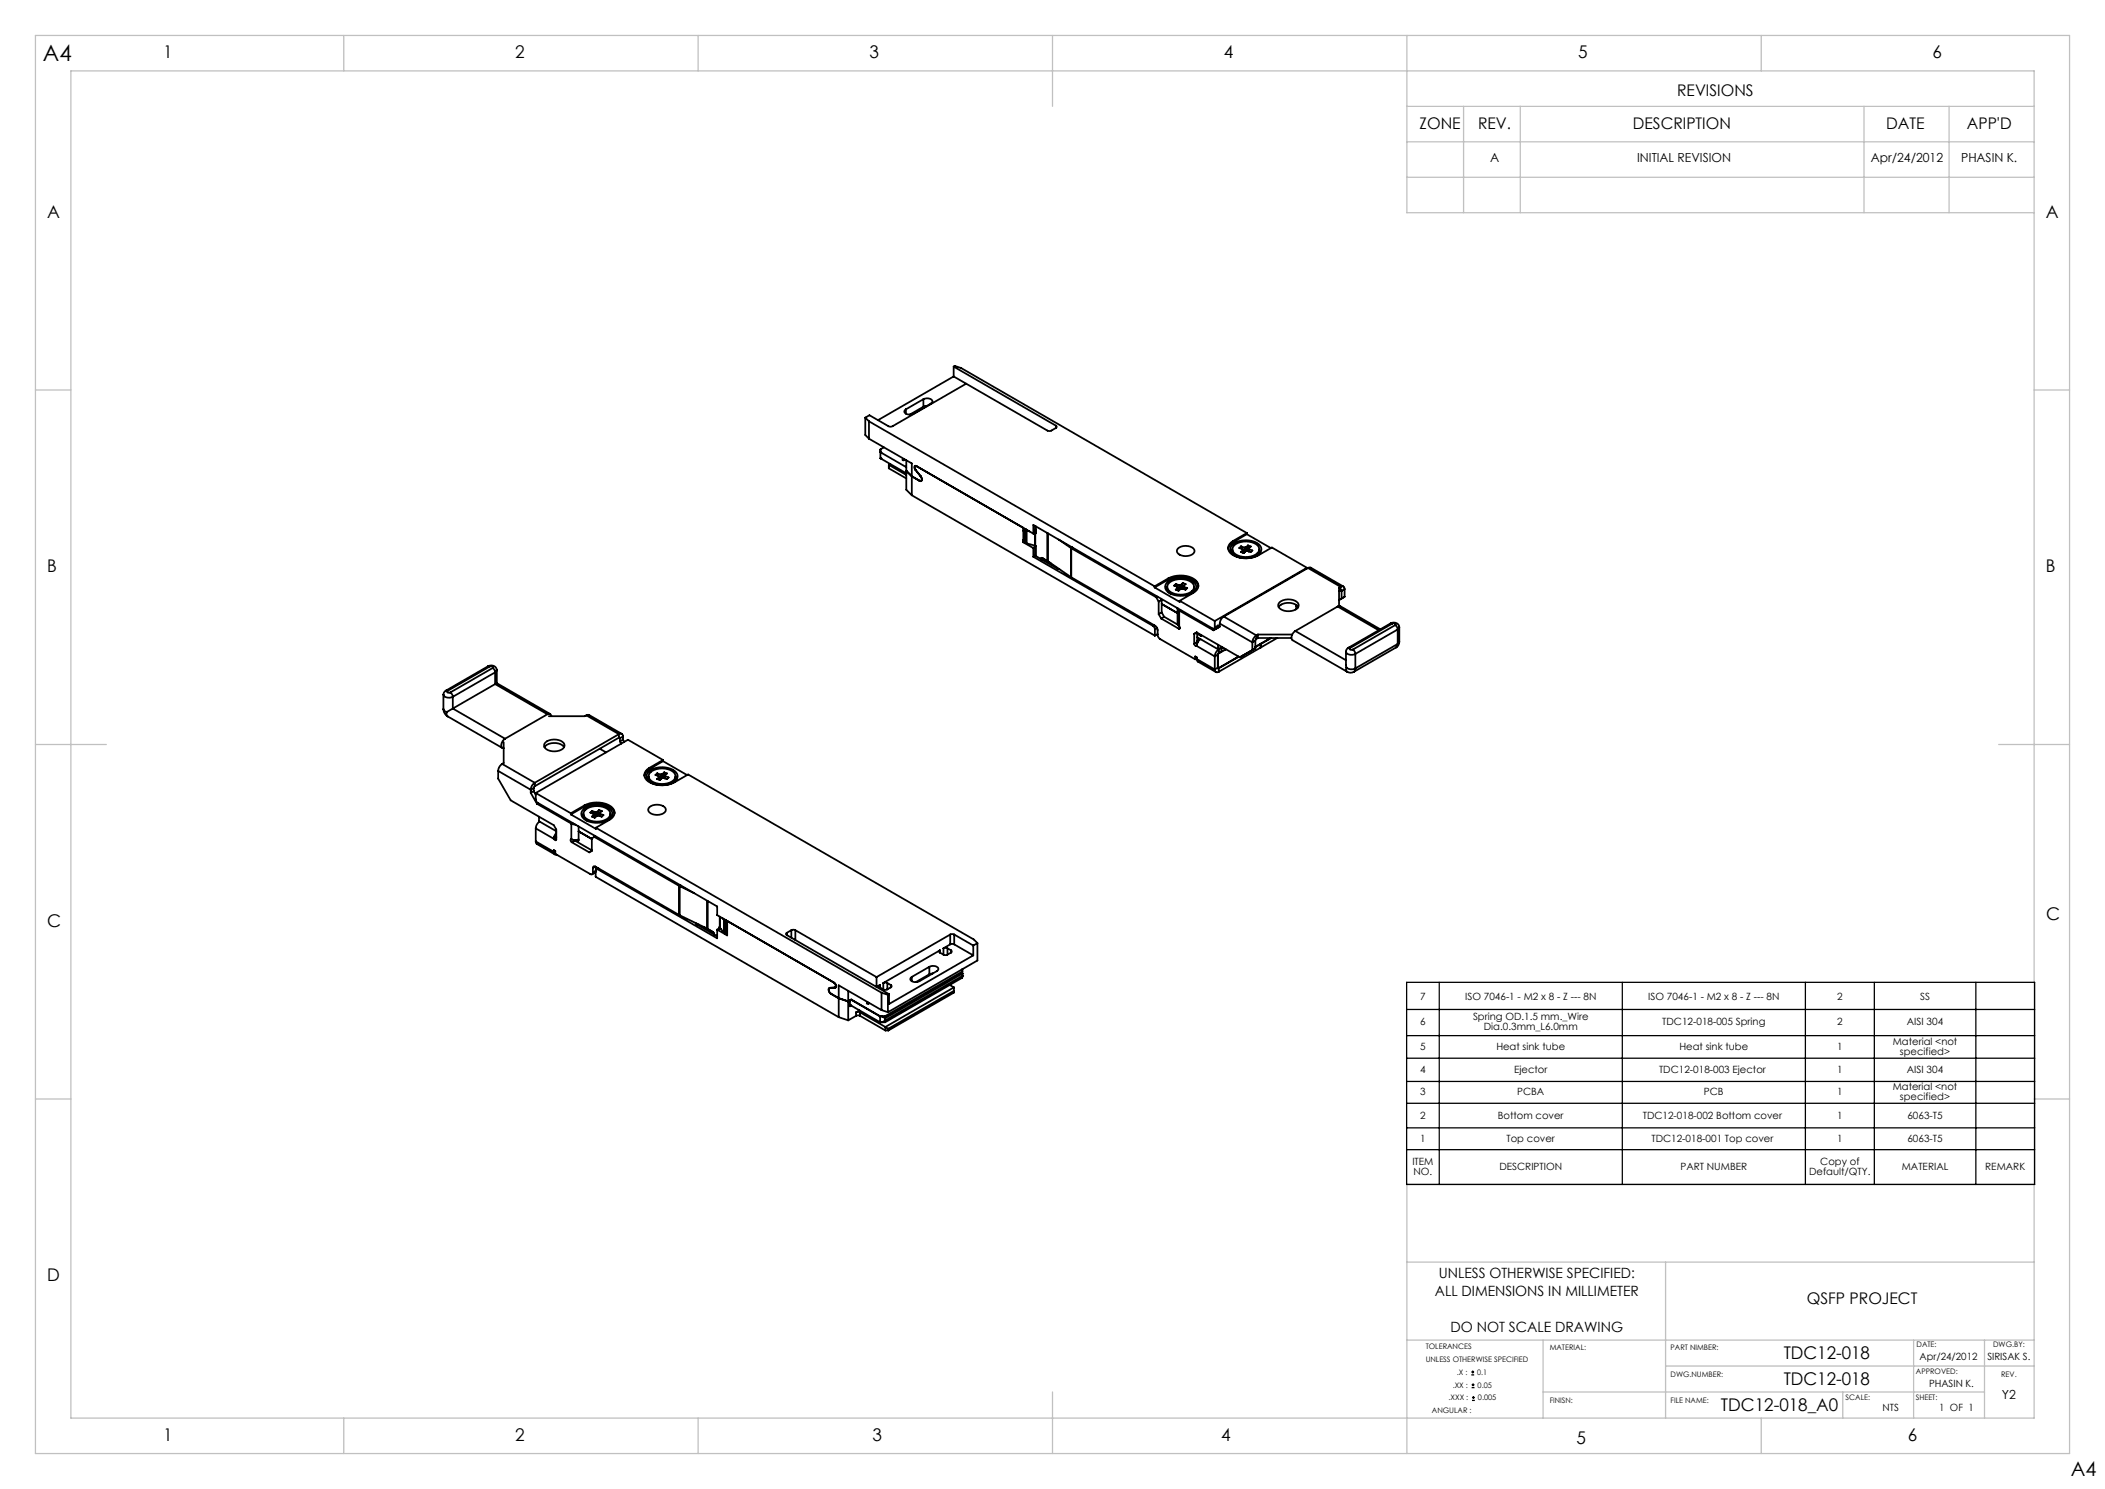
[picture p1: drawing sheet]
<svg xmlns="http://www.w3.org/2000/svg" width="297mm" height="210mm" viewBox="0 0 297 210" stroke-linecap="round" stroke-linejoin="round" font-family="sans-serif">
<g fill="none" stroke="#c0c0c0" stroke-width=".18">
<path d="M5 5h287v200h-287zM10 10h277v190h-277zM48.5 5v5M98.5 5v5M148.5 5v10M198.5 5v25h88.5M198.5 15h88.5M206.5 15v15M214.5 15v15M248.5 5v5M263 15v15M275 15v15"/>
<path d="M198.5 25h88.5M198.5 20h88.5M5 55h5M287 55h5M5 105h10M282 105h10M5 155h5M287 155h5M198.5 178h88.5M235 178v22M287 167h-88.5v38M148.5 196.3v8.7"/>
<path d="M198.5 189h88.5M217.7 189v11M217.7 196.3h62.3M235 192.7h52M260 196.3v3.7M270 189v11M280 189v11M48.5 200v5M98.5 200v5M248.5 200v5"/>
</g>
<g fill="none" stroke="#000" stroke-width=".18">
<path d="M198.5 138.5h88.6v28.6h-88.6zM203.1 138.5v28.6M228.9 138.5v28.6M254.7 138.5v28.6M264.5 138.5v28.6M278.8 138.5v28.6M198.5 142.4h88.6M198.5 146.1h88.6M198.5 149.2h88.6M198.5 152.5h88.6M198.5 155.6h88.6M198.5 159.1h88.6"/>
<path d="M198.5 162.1h88.6M207.6 193.9h.4M207.6 193.5h.4M207.6 195.7h.4M207.6 195.3h.4M207.7 197.5h.4M207.7 197.1h.4M207.8 193.3v.4M207.8 195.1v.4M207.9 196.9v.4"/>
</g>
<g fill="none" stroke="#000" stroke-width=".25">
<path d="M122.1 58.9l.5 .5M122.1 58.9v2.5l.5 .5M122.6 59.4l40.3 23.3M122.6 59.4v2.5M127.8 57.7v.6M130.3 56.3l.4-.1a.53 .53 0 0 1 .6 0 .53 .53 0 0 1 .2 .6l-2.6 1.5-.5 .2a.53 .53 0 0 1-.6-.1 .53 .53 0 0 1-.1-.5l.1-.2M130.3 56.3l-2.5 1.4M130.3 56.3v1.1M130.3 57.4l-1.9 1.1M130.8 57.2l-.5 .2M134.6 53.1l13.2 7.6 .4 .1 .8-.4M134.6 51.7l.1-.1 .9 .3 40.3 23.3"/>
<path d="M134.6 51.7l14.4 8.3M134.6 53.1l-10.7 6.2M134.6 51.7v1.4M136.3 54.1l-10.4 6h-.5l-2.7-1.5-.6 .3M122.6 61.9l6 3.5v1.8M124.2 64.6h.1M124.2 63.8h.1M124.2 63.8l3.7 2.1M124.2 64.6l3.7 2.1M124.7 63.1l-.5 .3v1.2M125.4 65.6l2.5 1.4M125.4 65.6v.5l2.5 1.4"/>
<path d="M125.6 65.4l-.2 .2M127.9 66.4l.7 .8M127.9 64.9v1.5l.7 .8M127.9 66.4v2.7l.7 .8M127.9 66.4h.1M128.6 67.2l1.2 .6h.2l.1-.2-.2-.4M128.6 67.2v2.7M128.6 67.2l1.1 .6M128.6 69.9l34.3 19.7M129.1 66.3l-.1-.4v-.2h.2l16.6 9.6M129.1 66.3l.8 .9M129.2 66.2l-.1 .1"/>
<path d="M129.2 65.7h.1M129.4 65.8h-.3v.3l.8 1.1M129.8 67.8h-.1M129.9 67.2l.2 .5-.2 .2-.2-.1M129.9 67.2h.1M130.1 67.7l-.1 .1M144.4 76.2l.2 .3M144.4 74.4v2.1M144.4 76.5l1.4 .8M144.5 76.4l-.1 .1M144.6 74.7h-.2v.2M144.6 74.7h.1"/>
<path d="M144.6 74.7l.2 .1M144.6 76.5l.2 .1M144.6 74.7v1.8M144.6 74.6l-.2 .1M144.7 74.6l-.1 .1M144.8 74.7h-.2M144.8 74.8l.5 .1M144.8 76.6l1.2 .3M144.8 74.8v1.8M144.9 74.8h-.1M145.8 75.3v-1.3l25.3 14.6a.17 .17 0 0 0 .2 .1 .17 .17 0 0 0 .1-.2M145.8 77.3v1.2"/>
<path d="M145.8 78.5l16.9 9.8M146 76.9l.1 .2M146 75.1h.1M146 75.1l.1 .1M146 76.9l.1 .1M146 75.1v1.8M146.1 78.4l3.4 1.9M146.1 74.2v.9M146.1 77.1v1.3M146.1 78.4l-.3 .1M146.1 77.1l-.3 .2M146.1 75.1l-.3 .2"/>
<path d="M146.1 77h.1v1.4M146.1 75.2v1.8M146.2 74.7l-.1 .1h.1M146.2 74.2v1h-.1M146.2 75l-.1 .1M146.2 75.1l-.1 .1M146.9 78.8h.1M147.1 78.7h-.2v.1M147.1 78.7l.7 .4M147.1 78.7l-.2 .1M147.2 78.8l-.3 .1M147.2 78.8l1.1 .6"/>
<path d="M147.2 78.8l-.2 .1M147.8 79.1h.1M147.8 75.2v3.9M147.8 79.1l3.3 2.3M149 60a.17 .17 0 0 1 .1 .2 .17 .17 0 0 1-.1 .2M149 60v.4M149.4 76.1l1.7 1.2M151.1 77.3h.1M151.1 77.3v4.1M151.2 77.3v4.1M151.2 77.3l11.9 6.9M151.3 77.2l-.2 .1"/>
<path d="M151.3 77.2l-.1 .1M166.2 77.3a1.71 1.71 0 0 1 2.3 .2 .78 .78 0 0 1-.9 .9h-.3a1.1 1.1 0 0 1-1.3-.7zM173.9 77.5v.2a.87 .87 0 0 0 .4 .7M173.9 76.8a3.1 3.1 0 0 1 3.9 .2 .92 .92 0 0 1-.5 1.4 3.1 3.1 0 0 1-3.6-.5 .83 .83 0 0 1 .2-1.1zM174 76.3a1.11 1.11 0 0 0-.7 1.1 1.11 1.11 0 0 0 .9 1 3.9 3.9 0 0 0 3.3-.1l2-1.1 4.9 2.9M174 76.4a1.3 1.3 0 0 0-.7 1M174 76.3v.1M174.2 76.9a2.61 2.61 0 0 1 3.4 .3 .93 .93 0 0 1-.8 1.2 2.58 2.58 0 0 1-2.8-.6 .72 .72 0 0 1 .2-.9zM175.1 77.1l-.3 .2 .5 .2 .1 .1M175.1 77.1l.5 .1M175.1 77.1l.2 .3M175.4 77.6v.4"/>
<path d="M175.4 77.7l.1 .3M175.6 77.2v.6M175.8 77.2h-.2M175.8 77.2l-.1 .6M175.9 75.2l-1.9 1.1M175.9 75.3l-1.9 1.1M175.9 75.3l3.4 2M175.9 75.2v.1M176.1 76.9l.4 .2-.3 .3M176.1 76.9l-.3 .3M176.1 76.9l-.2 .8M176.2 77.4v.1"/>
<path d="M176.2 77.4v.4M176.2 77.5l.5 .1-.2 .3-.7-.2-.3 .3-.4-.1 .3-.3M176.2 77.5v.3M177.7 77.5a.92 .92 0 0 1-.5 .9M62.6 100a1.24 1.24 0 0 0 .6 1M62.6 98a.88 .88 0 0 0 1.3 .3M62.6 100l.1 .3 .3 .1M62.6 98v2M62.9 97.4l-.3 .3v.3M62.9 97.4h.2M63.1 97.4v.2v.1h.4M63.5 97.7l.3 .2 .1 .4"/>
<path d="M63.9 99.9l-.9 .5M63.9 99.9l7.4 4.3M63.9 98.3v1.6M68.9 94a.77 .77 0 0 1 1.2 .5M68.9 94h.2M68.9 94l-6 3.4M69.1 94h.4l.1 .1-.1 .1M69.1 94l-6 3.4M69.5 94.2l.3 .3 .1 .3M69.5 94.2l-6 3.5M69.9 96.5l-6 3.4M69.9 96.5l7.3 4.2"/>
<path d="M69.9 94.8l-6 3.5M69.9 94.8v1.7M70.1 96.3l-.2 .2M70.1 94.5l-.2 .3M70.1 96.3l7.5 4.4M70.1 94.5v1.8M151.1 81.4h.1M151.2 81.4l11.8 6.9 .3 .4v.9l.3 .5 5 2.9M162.7 88.3l.2 .5M162.8 88.2l-.1 .1M162.9 82.7v.2M162.9 82.9l3.5 2v-.2"/>
<path d="M162.9 88.8v.8M163.1 84.2l.4 .6M163.3 88.6l-.4 .2M163.3 84.1l-.2 .1M163.3 89.4l-.4 .2M163.5 84.8v1.8M163.5 86.6l.3 .6M163.8 84.4l.1 .2M163.8 87.2l2.5 1.5M163.9 84.6l-.4 .2M163.9 86.4l-.4 .2M163.9 84.6v1.8"/>
<path d="M163.9 86.4l.4 .6M163.9 85.2l2.2 1.3M164.3 87l-.5 .2M164.3 87l1.9 1.1M164.7 82.8v.2a.87 .87 0 0 0 .4 .7M164.8 82.1a3.1 3.1 0 0 1 3.8 .2 .92 .92 0 0 1-.5 1.4 3.1 3.1 0 0 1-3.5-.4 .83 .83 0 0 1 .2-1.2zM164.8 81.6a3.7 3.7 0 0 1 4 .3 1.03 1.03 0 0 1-.4 1.7l-2 1.1M164.8 81.7a3.7 3.7 0 0 1 4 .4l.3 .6M164.8 81.6l-1.9 1.1M164.8 81.7l-1.9 1.2M164.8 81.6v.1M165 82.2a2.61 2.61 0 0 1 3.4 .3 .93 .93 0 0 1-.8 1.2 2.58 2.58 0 0 1-2.8-.6 .72 .72 0 0 1 .2-.9z"/>
<path d="M165.9 82.4l-.2 .2 .4 .2 .1 .1M165.9 82.4l.5 .1M165.9 82.4l.2 .3M166.2 82.9v.4M166.2 83l.1 .3M166.4 88.3l.1 .3-.2 .1M166.4 86.1l-.3-.3v2.2l.3 .3M166.4 86.1l4.8 2.8 .9-.5v-.5M166.4 86.1v2.2M166.4 82.5l.1 .7M166.4 84.7l5 2.9M166.5 88.6l-.2 .1"/>
<path d="M166.5 86l-.1 .1M166.6 82.5h-.2M166.6 82.5l-.1 .6M166.9 82.2l.4 .2-.3 .3M166.9 82.2l-.3 .3M166.9 82.2l-.2 .8M167 82.7v.1M167 82.7v.4M167 82.8l.5 .1-.2 .3-.7-.2-.3 .3-.4-.1 .3-.3M167 82.8v.3M168.5 82.8a.92 .92 0 0 1-.5 .9M168.5 90.8a.27 .27 0 0 0 .3 .3"/>
<path d="M168.5 90.8v-1.4l.3-.2 6.1 3.5M168.8 91.1l2.6 1.5M168.8 92.9l.2 .4 2.6 1.5M168.8 92.9l2.6 1.5M168.8 92.9v-.2l-.2-.1v.4M168.8 92.9l-.2 .1M168.9 90.5l.1 .2M168.9 90.5l-.4 .3M168.9 89.2v1.3M168.9 89.4l.5 .3v-.2M168.9 89.9l3 1.7M168.9 90.5l.1 .1"/>
<path d="M169.3 90.1l-.4 .3M169.4 90.1l-.4 .5-.2 .5M171.4 94.4a.35 .35 0 0 0 .2 .4 .35 .35 0 0 0 .4-.1M171.4 87.6v.9M171.4 92.6v1.8M171.5 88.6l.1 .1M171.8 94.2l.2 .1M171.8 92.3l-.4 .3M171.8 94.2l-.4 .2M171.8 92.3v1.9M171.8 92.2h.1M171.9 94.3h.1"/>
<path d="M171.9 88.2l-.1 .2-.5 .3M171.9 88.2v.3M171.9 90.9v.7M171.9 92.2v2.1M171.9 88.2l-.5 .3M171.9 91.5l.1 .1M171.9 94.2l.1 .1M172 91.6a1.25 1.25 0 0 0-.6 1M172 92.1l-.2 .2M172 91.6v.5M172 94.3v.4M172.1 87.9l4.6 2.7"/>
<path d="M172.4 91.4l-.4 .2M172.4 91.2l-.5 .4M172.7 87a1.26 1.26 0 0 0-.6 .9M172.7 87l4.6 2.6M172.9 91.6l-.5-.3v.6l-.4 .2M172.9 91.6l-1 .6M172.9 91.5v.1M174.7 92.6l-2.8 1.7M174.8 92.6l-2.8 1.7M176.7 90.6v1.1l-1.8 1M177.1 90.4l-.4 .2M177.1 90.4v1l-2.2 1.3"/>
<path d="M177.3 89.6a1.25 1.25 0 0 0-.6 1M177.3 90.1l-.2 .3M177.3 89.6v.5M177.5 89.5h4.8M177.5 89.5l-.2 .1M177.5 89.5v.5M177.5 90h4.7M177.5 90l-.2 .1M177.8 90.8h.1M177.9 91.3h.1M177.9 90.8l-.8 .5M177.9 90.8v.5l-5.9 3.4"/>
<path d="M177.9 90.8h.1M177.9 90.8v.5M179.3 90l-2.2 1.2M179.4 90l-1.5 .8M180.2 90l-2.3 1.3M180.4 85.6a1.92 1.92 0 0 1 2.8 0M180.5 84.9a1.91 1.91 0 0 1 2.7 .3 .92 .92 0 0 1-1 1h-.7a1.09 1.09 0 0 1-1.2-.9zM182.8 89l-.2 .1a.83 .83 0 0 0-.2 1.2l7.7 4.4M182.8 89l7.1 4.1M182.9 85.5h.2M182.9 85.3v.6l.2-.2M184.4 80.1l-13 7.5"/>
<path d="M184.4 80.1v.1M184.5 80.1h.4l4.6 2.6M184.5 80.1l-11.8 6.9M184.5 80.1l4.6 2.7M188.7 85.5h.4l5.7 3.3M188.7 85.5l-5.9 3.5M188.7 85.5l5.8 3.4M189.1 82.8a.35 .35 0 0 1 .4-.1 .35 .35 0 0 1 .2 .4M189.1 83.2l.2 .1M189.1 82.8l-.2 .1v2.6M189.1 82.8v.4M189.1 83.2l-.2 .2"/>
<path d="M189.3 83.3v1.1M189.7 83.1l-.4 .2M189.7 83.1v1.1l-.8 .4M189.9 91.9l.1 2.2M189.9 91.9a.88 .88 0 0 0 1.3 .3M190 94.1a1.1 1.1 0 0 0 1.2 .2M190 94.1l-.1 .3 .2 .3M190.1 94.7a.91 .91 0 0 0 .9 .1M190.2 91.4l-.2 .2-.1 .3M190.2 91.4h.3M190.5 91.4l-.1 .1 .1 .1h.4M190.9 91.6l.2 .3 .1 .3"/>
<path d="M191.2 94.3v.3l-.2 .2M191.2 92.2v2.1M196.2 87.9a.77 .77 0 0 1 1.2 .6M196.2 87.9h.3M196.2 87.9l-6 3.5M196.5 87.9h.4v.2v.1M196.5 87.9l-6 3.5M196.9 88.2l.2 .2 .1 .4M196.9 88.2l-6 3.4M197 91.3l-6 3.5M197.2 90.8l-.1 .3-.1 .2M197.2 88.8l-6 3.4"/>
<path d="M197.2 90.8l-6 3.5M197.2 88.8v2M197.4 90.5a.91 .91 0 0 1-.4 .8M197.4 88.5l-.2 .3M197.4 90.5l-.2 .3M197.4 88.5v2M63 100.4v.3l.2 .3M63.2 101l7.7 4.5M70.3 108.7v1.1l1.8 3.1 6 3.5 .4 .6v1.4l-.2 .1-.1-.2M70.3 108.7l4.6 2.7M70.9 107.7a1.26 1.26 0 0 0-.6 1M70.9 107.7l4.6 2.7"/>
<path d="M71.1 104.7v2.9l-.2 .1M71.3 104.2l-.2 .1a.8 .8 0 0 0-.2 1.2h.2M74.9 111.4v.4M74.9 111.8l.9 1.6M75.3 111.1l-.4 .3M75.3 111.6l-.4 .2M75.3 111.6l.3 .5M75.3 111.1v.5M75.5 110.4a1.25 1.25 0 0 0-.6 1M75.5 110.9l-.2 .2M75.5 110.4v.5M75.6 118.7l.2 .3 2.5 1.5"/>
<path d="M75.6 111.8v1l.3 .4 25.3 14.6v1.3l16.5 9.5a.41 .41 0 0 1 .1 .7M75.6 118.7l2.5 1.4M75.6 116.8v1.9M75.6 116.8l2.6 1.5M75.6 111.8l4.9 2.9M75.8 113.4l4.8 2.8M75.9 113.3l-.1 .1M76 115.2v.6l2.5 1.4M76.1 115.9a1.26 1.26 0 0 0-.5 .9M76.8 105.4a1.92 1.92 0 0 1 2.8 0M77 104.7a1.91 1.91 0 0 1 2.6 .3 .92 .92 0 0 1-1 .9l-.7 .1a1.09 1.09 0 0 1-1.1-.9zM77.2 100.7h.2a.32 .32 0 0 1 .4 .3"/>
<path d="M77.2 100.7l-5.9 3.5M78.2 118.1v.2M78.5 117.5l-.3 .6M78.5 118l-.3 .1M78.5 118.1l-.3 .2M80.5 114.9l3.6 2v-.2M80.5 114.7v.2M80.6 118.4a.24 .24 0 0 0-.1 .2 .24 .24 0 0 0 .2 .2M80.6 116.2l.6 .1M80.6 118.4l.5 .1 .5-.1M80.6 116.2v2.2M80.8 116.1l-.2 .1"/>
<path d="M81 118.5h.1M81.1 118.5l-.4 .3M81.1 118.5l2.4 1.4M81.6 117.3l1.9 1M81.6 116.6v2l-.1-.2M82.3 114.8v.2a.86 .86 0 0 0 .5 .7M82.4 114.1a3.1 3.1 0 0 1 3.8 .2 .92 .92 0 0 1-.4 1.4 3.1 3.1 0 0 1-3.6-.4 .83 .83 0 0 1 .2-1.2zM82.4 113.6a3.7 3.7 0 0 1 4 .3 1.03 1.03 0 0 1-.4 1.7l-1.9 1.1M82.4 113.8a3.7 3.7 0 0 1 4 .3l.3 .6M82.4 113.6l-1.9 1.1M82.4 113.8l-1.9 1.1M82.4 113.6v.2"/>
<path d="M82.6 114.2a2.61 2.61 0 0 1 3.4 .3 .93 .93 0 0 1-.7 1.2 2.58 2.58 0 0 1-2.9-.6 .72 .72 0 0 1 .2-.9zM82.7 100.9l.4-.1 4.6 2.7M82.7 100.9l-.2 .1h-5.1M82.7 100.9l4.6 2.6M83.5 114.4l-.2 .2 .5 .2v.1M83.5 114.4l.5 .2M83.5 114.4l.2 .4M83.8 114.9v.4M83.8 115l.1 .3M83.9 118l11.9 6.9M84 117.9l-.5 .3v1.8l-.3 .2-2.5-1.4M84 114.6l.1 .6"/>
<path d="M84.1 116.7l40.3 23.3M84.2 114.5l-.2 .1M84.2 114.5v.6M84.5 114.2l-.3 .3M84.5 114.2l.4 .2-.3 .3M84.5 114.2l-.2 .8M84.6 114.7l.1 .1M84.6 114.7v.4M84.6 105.6l.9 .5M84.7 114.8l.4 .2-.2 .2-.7-.2-.3 .3-.4-.1 .3-.3M84.7 114.8l-.1 .3M86.1 114.8a.92 .92 0 0 1-.4 .9"/>
<path d="M87.3 103.5a.35 .35 0 0 1 .4 0 .35 .35 0 0 1 .2 .4M87.3 104l.2 .1M87.3 103.5l-11.8 6.9M87.3 103.5v.5M87.3 104l-11.8 6.9M87.5 104.1v.5M87.5 104.6l.2 .3M87.9 103.9l-.4 .2M87.9 104.3l-.4 .3M87.9 104.3l.2 .3M87.9 103.9v.4M91.5 109.5v.2a.87 .87 0 0 0 .5 .7"/>
<path d="M91.6 108.8a3.1 3.1 0 0 1 3.8 .2 .92 .92 0 0 1-.4 1.4 3.1 3.1 0 0 1-3.6-.4 .83 .83 0 0 1 .2-1.2zM91.6 113.8a1.71 1.71 0 0 1 2.3 .2 .78 .78 0 0 1-.9 .9h-.3a1.1 1.1 0 0 1-1.2-.7zM91.6 108.3a1.11 1.11 0 0 0-.7 1.1 1.11 1.11 0 0 0 .9 1 3.9 3.9 0 0 0 3.4-.1l1.9-1.1 40.3 23.3 .5 .5M91.6 108.5a1.3 1.3 0 0 0-.7 .9M91.6 108.3v.2M91.8 108.9a2.61 2.61 0 0 1 3.4 .3 .93 .93 0 0 1-.7 1.2 2.58 2.58 0 0 1-2.9-.6 .72 .72 0 0 1 .2-.9zM91.9 110.4h-.1M92.7 109.1l-.2 .2 .5 .2v.1M92.7 109.1l.5 .1M92.7 109.1l.2 .4M93 109.6v.4M93 109.7l.1 .3"/>
<path d="M93.2 109.2l.1 .7M93.4 109.2h-.2M93.4 109.2v.6M93.6 107.2l-5-2.9-13 7.5M93.6 107.2l-2 1.1M93.6 107.4l-2 1.1M93.6 107.4l3.3 1.9M93.6 107.2v.2M93.7 108.9l-.3 .3M93.7 108.9l.4 .2-.3 .3M93.7 108.9l-.2 .8M93.8 109.4v.1"/>
<path d="M93.8 109.4v.4M93.8 109.5l.5 .1-.2 .3-.7-.2-.3 .3-.4-.1 .3-.3M93.8 109.5v.3M95.3 109.5a.92 .92 0 0 1-.4 .9M78.1 120.1l.1 .3 .3 .1M78.3 120v.4l5 2.9a.22 .22 0 0 0 .2 0 .22 .22 0 0 0 .2-.2M78.3 120l-.2-.1v.2M78.3 120l-.2 .1M83.7 122.4v.7M84 122.2a.22 .22 0 0 0-.2 0 .22 .22 0 0 0-.1 .2M84 122.2l11.8 6.8M84 122.2l-.3 .2"/>
<path d="M84 123l-.5 .3M84 122.9l-.3 .2M84.1 122.3v.3M84.3 122.6a.17 .17 0 0 0-.2 0 .17 .17 0 0 0-.1 .2v.9l34.3 19.8M84.3 122.6l16.9 9.7v-1.2M84.4 122.4l-.3 .2M84.5 122.5l-.2 .1M95.8 124.9l.1 .1M95.8 129l.1 .1M95.8 124.9v4.1M95.9 125v4.1M95.9 125l2 1"/>
<path d="M95.9 129.1l3.9 1.9M96 124.8l-.2 .1M96 124.9l-.1 .1M98.2 130.2l.1 .1 2.9 1.7M98.6 130.4h-.2M99.3 130.7l1.4 .8M99.8 127v4M99.8 131h.1M99.8 131l.8 .4 .2 .4M100.8 131.8h.1M101.5 130.8l.1 .1M101.5 130.8v.2"/>
<path d="M101.5 129.3v1.5M101.6 130.9l.5 .6M101.6 129.3v1.6M101.7 131h-.2l-.3 .1M101.9 129.5l.2 .2M102.1 129.7l.2 .2M102.1 131.5l.2 .2M102.1 129.7v1.8M102.3 129.7h-.2M102.3 129.9h.1M102.3 129.9v1.8M102.3 129.9l.2 .4"/>
<path d="M102.4 129.8l-.1 .1M102.5 129.8l-.2 .1M102.5 131.6v.1h-.2M102.5 130.3v1.3M102.6 131.6l-.1 .1M102.6 129.9v2l-1.4-.8M102.6 130.2l-.1 .1M102.6 131.5l-.1 .1M111 131.6a.17 .17 0 0 0-.1 .1 .17 .17 0 0 0 .1 .2M111 131.9l14.4 8.3M111 131.6v.3M111.7 131.2h.5"/>
<path d="M111.7 131.2l-.7 .4M111.7 131.2v1.1M112.2 131.2l11.5 6.6M112.2 131.2v1.4M117.1 139.4a.46 .46 0 0 0 .2 .7l1 .7M117.2 139.3l-.2 .1M117.2 139.3l-.1 .1M117.6 138.6a.41 .41 0 0 1 .2 .7h-.7a.52 .52 0 0 0 .2 .9M117.8 139.3l-.7 .1M117.9 139.2l-.1 .1M118 139.1l-.2 .1M119.7 139.7v1.5"/>
<path d="M123.7 137.8v1.4l.4-.3M124.1 138.9a.17 .17 0 0 0-.1 .2 .17 .17 0 0 0 .1 .2M124.1 139.3l.5 .2M124.1 138.9v.4M124.6 139.5h.6M124.6 138.6h.6M124.6 138.6v.9M125.2 138.6l.5 .3M125.2 138.6v.9M125.7 138.9a.17 .17 0 0 1 .1 .2 .17 .17 0 0 1-.1 .2M125.7 139.3l-.5 .2M125.7 138.9v.4"/>
<path d="M128.7 137.8v.6M131.1 136.3l.5-.1a.53 .53 0 0 1 .6 .1 .53 .53 0 0 1 .1 .5l-2.6 1.6-.5 .1a.53 .53 0 0 1-.5 0 .53 .53 0 0 1-.2-.6l.2-.1M131.1 136.3l-2.4 1.5M131.1 136.3v1.1M131.1 137.4l-1.9 1.1M131.6 137.3l-.5 .1M132.6 134a.17 .17 0 0 0-.1 .2 .17 .17 0 0 0 .1 .2M132.6 134l-8 4.6M132.6 134.4l.5 .2M132.6 134v.4M133.1 134.6h.6M133.1 133.7h.6"/>
<path d="M133.1 133.7v.9M133.7 133.7l.5 .3M133.7 133.7v.9M134 138.9l.6 .4M134.1 131.8h.5M134.1 133.2h.5M134.1 131.8l-10.4 6M134.1 133.2l-1 .5M134.1 131.8v1.4M134.2 134a.17 .17 0 0 1 .1 .2 .17 .17 0 0 1-.1 .2M134.2 134.4l-.5 .2M134.2 134v.4"/>
<path d="M134.6 139.3l-9.7 5.5v.5M134.6 139.3v.7l-9.3 5.3M134.6 139.7l-9.3 5.4M134.6 131.8l2.7 1.6M134.6 133.2l2.7 1.5M134.6 131.8v1.4M135.8 137.3h.1M135.8 137.6h.1M135.8 136.7v1.2l-10.9 6.3M135.8 137l-10.9 6.3M135.8 137.3l-10.9 6.3-.4-.2M135.8 137.6l-11.3 6.6"/>
<path d="M137.3 133.4v1.3M137.3 134.7l-11.9 6.9v-1.4M137.9 133l-.6 .4M137.9 133v2.5l-12.6 7.3M117.3 140.2l1 .6M117.3 140.2h.1M118.3 140.8v-1.8l6.1 3.5M118.3 140.8v2.7M118.3 140.8l1.4 .5M118.3 143.5l1.4 .4M118.3 140.8l1.4 .4M119.7 141.2l.4-.2 4.1 2.3"/>
<path d="M119.7 141.3v2.6M119.9 141.1h.1M119.9 141.7l4.3 2.5M119.9 141.1l-.2 .2M119.9 141.1v.8l.2-.1M120.1 141h.1M120.1 141l4.1 2.4h.3M120.1 141.8h.1M120.8 142.8h.5M120.8 143.3h.5M120.8 142.8v.5M120.8 143.3l-1.1 .6"/>
<path d="M121.3 142.5l-.5 .3M121.3 143.3l3.6 2M121.3 142.8l4 2.3M121.3 142.8v.5M124.2 143.3h.7M124.2 143.3v.9M124.4 140l.9 .3M124.4 140v2.5M124.4 142.5l.9 .3M124.5 143.4h.1M124.5 144.2h.1M124.9 143.3v.9"/>
<path d="M124.9 144.2h-.7M124.9 145.3h.4M125.3 140.3v2.5M125.3 145.1v.2M125.4 140.2l-.1 .1"/>
<circle cx="127.5" cy="64.8" r=".13"/>
<circle cx="122.4" cy="141.5" r=".13"/>
</g>
<text font-size="3.2" x="6" y="8.6">A4</text>
<text font-size="2.8" x="292.2" y="208.2">A4</text>
<g font-size="2.5">
<text x="23.1" y="8.2">1</text>
<text x="72.7" y="8.2">2</text>
<text x="122.7" y="8.2">3</text>
<text x="172.7" y="8.2">4</text>
<text x="222.7" y="8.2">5</text>
<text x="272.7" y="8.2">6</text>
<text x="6.7" y="30.7">A</text>
<text x="288.7" y="30.7">A</text>
<text x="6.7" y="80.7">B</text>
<text x="288.7" y="80.7">B</text>
<text x="6.7" y="130.7">C</text>
<text x="288.7" y="129.7">C</text>
<text x="6.7" y="180.7">D</text>
<text x="251.7" y="191.7">TDC12-018</text>
<text x="251.7" y="195.4">TDC12-018</text>
<text x="23.1" y="203.2">1</text>
<text x="72.7" y="203.2">2</text>
<text x="123.1" y="203.2">3</text>
<text x="172.3" y="203.3">4</text>
<text x="222.5" y="203.6">5</text>
<text x="242.8" y="199">TDC12-018_A0</text>
<text x="269.2" y="203.2">6</text>
</g>
<g font-size="2.3">
<text x="236.6" y="13.5">REVISIONS</text>
<text x="200.3" y="18.2">ZONE</text>
<text x="208.5" y="18.2">REV.</text>
<text x="230.4" y="18.2">DESCRIPTION</text>
<text x="266.1" y="18.2">DATE</text>
<text x="277.5" y="18.2">APP'D</text>
<text x="254.9" y="183.9">QSFP PROJECT</text>
</g>
<g font-size="2">
<text x="202.4" y="182.8">ALL DIMENSIONS IN MILLIMETER</text>
<text x="203" y="180.3">UNLESS OTHERWISE SPECIFIED:</text>
<text x="204.7" y="187.8">DO NOT SCALE DRAWING</text>
</g>
<g font-size="1.8">
<text x="210.2" y="22.8">A</text>
<text x="231" y="22.8">INITIAL REVISION</text>
<text x="263.9" y="22.8">Apr/24/2012</text>
<text x="276.7" y="22.8">PHASIN K.</text>
<text x="282.5" y="197.3">Y2</text>
</g>
<g font-size="1.4">
<text x="200.4" y="141">7</text>
<text x="206.7" y="141">ISO 7046-1 - M2 x 8 - Z --- 8N</text>
<text x="207.8" y="143.9">Spring OD.1.5 mm._Wire</text>
<text x="232.5" y="141">ISO 7046-1 - M2 x 8 - Z --- 8N</text>
<text x="259.2" y="141">2</text>
<text x="270.9" y="141">SS</text>
<text x="200.4" y="148">5</text>
<text x="200.4" y="144.6">6</text>
<text x="209.4" y="145.3">Dia.0.3mm_L6.0mm</text>
<text x="211.1" y="148">Heat sink tube</text>
<text x="234.5" y="144.6">TDC12-018-005 Spring</text>
<text x="237" y="148">Heat sink tube</text>
<text x="259.2" y="148">1</text>
<text x="259.2" y="144.6">2</text>
<text x="267.1" y="147.3">Material &lt;not</text>
<text x="268.1" y="148.8">specified&gt;</text>
<text x="269.1" y="144.6">AISI 304</text>
<text x="200.4" y="154.5">3</text>
<text x="200.4" y="151.3">4</text>
<text x="213.6" y="151.3">Ejector</text>
<text x="214.1" y="154.5">PCBA</text>
<text x="234.1" y="151.3">TDC12-018-003 Ejector</text>
<text x="240.4" y="154.5">PCB</text>
<text x="259.2" y="154.5">1</text>
<text x="259.2" y="151.3">1</text>
<text x="267.1" y="153.8">Material &lt;not</text>
<text x="268.1" y="155.2">specified&gt;</text>
<text x="269.1" y="151.3">AISI 304</text>
<text x="200.4" y="157.9">2</text>
<text x="200.4" y="161">1</text>
<text x="211.3" y="157.9">Bottom cover</text>
<text x="212.6" y="161">Top cover</text>
<text x="231.8" y="157.9">TDC12-018-002 Bottom cover</text>
<text x="233" y="161">TDC12-018-001 Top cover</text>
<text x="259.2" y="157.9">1</text>
<text x="259.2" y="161">1</text>
<text x="269.1" y="157.9">6063-T5</text>
<text x="269.1" y="161">6063-T5</text>
<text x="199.3" y="164.3">ITEM</text>
<text x="199.4" y="165.7">NO.</text>
<text x="211.6" y="165">DESCRIPTION</text>
<text x="237.1" y="165">PART NUMBER</text>
<text x="255.3" y="165.7">Default/QTY.</text>
<text x="256.8" y="164.3">Copy of</text>
<text x="268.3" y="165">MATERIAL</text>
<text x="280.1" y="165">REMARK</text>
<text x="270.8" y="191.8">Apr/24/2012</text>
<text x="280.4" y="191.8">SIRISAK S.</text>
<text x="272.2" y="195.6">PHASIN K.</text>
<text x="265.6" y="199">NTS</text>
<text x="273.6" y="199">1 OF 1</text>
</g>
<g font-size="1.1">
<text x="201.2" y="190.3">TOLERANCES</text>
<text x="218.7" y="190.5">MATERIAL:</text>
<text x="235.7" y="190.5">PART NIMBER:</text>
<text x="270.4" y="190">DATE:</text>
<text x="281.2" y="190">DWG.BY:</text>
<text x="201.2" y="192.1">UNLESS OTHERWISE SPECIFIED</text>
<text x="204.4" y="197.5">.XXX :</text>
<text x="205" y="195.7">.XX :</text>
<text x="205.6" y="193.9">.X :</text>
<text x="208.4" y="193.9">0.1</text>
<text x="208.5" y="195.7">0.05</text>
<text x="208.5" y="197.5">0.005</text>
<text x="218.7" y="197.8">FINISN:</text>
<text x="235.7" y="197.8">FILE NAME:</text>
<text x="235.7" y="194.2">DWG.NUMBER:</text>
<text x="260.4" y="197.4">SCALE:</text>
<text x="270.3" y="197.4">SHEET:</text>
<text x="270.3" y="193.8">APPROVED:</text>
<text x="282.4" y="194.2">REV.</text>
<text x="202" y="199.3">ANGULAR :</text>
</g>
</svg>
